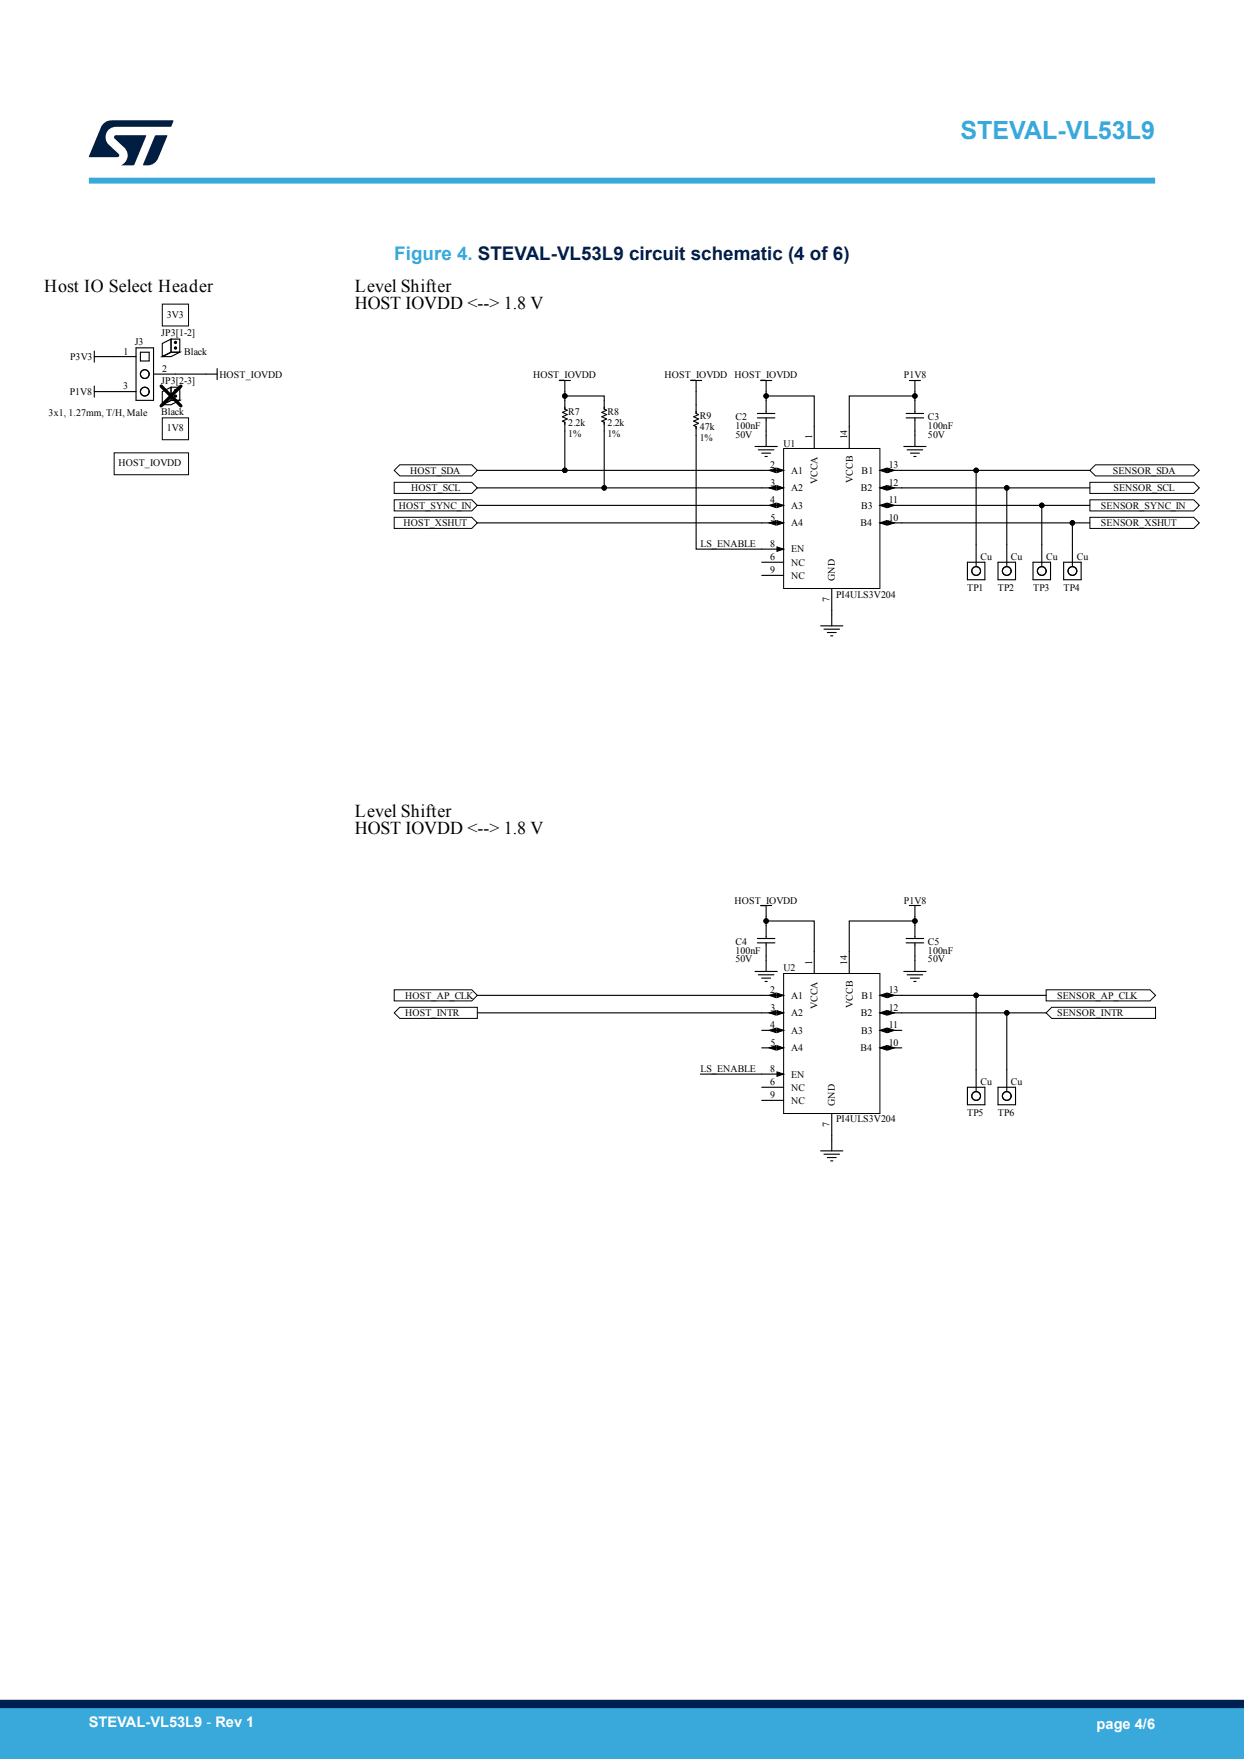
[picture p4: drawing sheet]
<svg xmlns="http://www.w3.org/2000/svg" width="210mm" height="297mm" viewBox="0 0 210 297" stroke-linecap="round" stroke-linejoin="round" font-family="sans-serif">
<g fill="none" stroke="#000" stroke-width=".19">
<path d="M15.9 59.3v1.8M23 58.7h2.9v8.9h-2.9zM23.7 59.5h1.5v1.4h-1.5zM27.4 58l1.5-.7v2.2l-1.5 .7zM28.9 57.3h1.5v2.2h-1.5zM15.9 65.2v1.9M15.9 66.1h7.1M15.9 60.2h7.1M25.9 63.2h10.8M27.4 60.2l1.5-.7h1.5l-1.5 .7zM27.4 68.3l1.5-.7h1.5l-1.5 .7zM27.4 66.1l1.5-.7v2.2l-1.5 .7z"/>
<path d="M28.9 65.4h1.5v2.2h-1.5zM36.7 62.2v1.9M80.6 79.4h51.7M94.4 64.2h1.9M95.3 66.9h6.7v2.2l.4 .2-.8 .3 .8 .4-.8 .4 .8 .3-.8 .4 .4 .2v11.1M95.3 64.2v4.9l.5 .2-.9 .3 .9 .4-.9 .4 .9 .3-.9 .4 .4 .2v8.1M116.6 64.2h1.8M117.5 64.2v5.6l.4 .2-.8 .4 .8 .3-.8 .4 .8 .4-.8 .3 .4 .2v1.5M117.5 73.5v19.2h14.8M127.5 75.4h3.7M127.9 70.6h2.9M127.9 69.8h2.9"/>
<path d="M128 76h2.6M128.4 64.2h1.9M128.6 76.5h1.5M129.1 77.1h.4M129.3 69.8v-2.9h8.2v8.8M129.3 64.2v2.7M129.3 70.6v4.8M148.5 79.4h35.5M152.6 75.4h3.7M153 69.8h2.9M153 70.6h2.9M153.1 76h2.7"/>
<path d="M153.5 64.2h1.9M153.7 76.5h1.5M154.3 77.1h.3M154.4 69.8v-2.9h-11v8.8M154.4 64.2v2.7M154.4 70.6v4.8M164.8 79.4v16.3M80.6 82.4h51.7M80.6 85.3h51.7M80.6 88.3h51.7M128.6 94.9h3.7M128.6 97.2h3.7"/>
<path d="M140.4 99.4v6.3M148.5 88.3h35.5M148.5 82.4h35.5M148.5 85.3h35.5M163.3 94.9h3v3h-3zM168.5 94.9h2.9v3h-2.9zM170 82.4v13.3M174.4 94.9h2.9v3h-2.9zM175.9 85.3v10.4M179.6 94.9h2.9v3h-2.9zM181 88.3v7.4M138.5 105.7h3.8"/>
<path d="M139.1 106.2h2.6M139.7 106.8h1.5M140.2 107.4h.4M127.9 159.2h2.9M127.9 158.5h2.9M128.4 152.9h1.9M129.3 158.5v-3h8.2v8.9M129.3 152.9v2.6M129.3 159.2v4.8M153 158.5h2.9M153 159.2h2.9M153.5 152.9h1.9"/>
<path d="M154.4 158.5v-3h-11v8.9M154.4 152.9v2.6M154.4 159.2v4.8M80.6 168.1h51.7M80.6 171h51.7M127.5 164h3.7M128 164.6h2.6M128.6 165.2h1.5M128.6 174h3.7M128.6 176.9h3.7M129.1 165.7h.4M148.5 171h28.1"/>
<path d="M148.5 168.1h28.1M148.5 174h3.7M148.5 176.9h3.7M152.6 164h3.7M153.1 164.6h2.7M153.7 165.2h1.5M154.3 165.7h.3M164.8 168.1v16.2M170 171v13.3M118.2 181.4h14.1M128.6 183.6h3.7M128.6 185.8h3.7"/>
<path d="M138.5 194.3h3.8M139.1 194.9h2.6M139.7 195.4h1.5M140.2 196h.4M140.4 188v6.3M163.3 183.6h3v2.9h-3zM168.5 183.6h2.9v2.9h-2.9z"/>
<circle cx="29.6" cy="58.8" r=".19"/>
<circle cx="29.6" cy="57.8" r=".19"/>
<circle cx="24.4" cy="66.1" r=".74"/>
<circle cx="24.4" cy="63.2" r=".74"/>
<circle cx="29.6" cy="66.9" r=".19"/>
<circle cx="29.6" cy="65.9" r=".19"/>
<circle cx="164.8" cy="96.4" r=".74"/>
<circle cx="170" cy="96.4" r=".74"/>
<circle cx="175.9" cy="96.4" r=".74"/>
<circle cx="181" cy="96.4" r=".74"/>
<circle cx="164.8" cy="185.1" r=".74"/>
<circle cx="170" cy="185.1" r=".74"/>
</g>
<g fill="none" stroke="#000" stroke-width=".17">
<path d="M27.4 51.4h4.4v3.6h-4.4zM19.3 76.5h12.5v3.7h-12.5zM27.4 70.6h4.4v3.6h-4.4zM67.5 78.5h12.1l1 .9-1 1h-12.1l-1-1zM129.8 79.4l1.2-.4v.8zM131.2 79l1.1 .4-1.1 .4zM132.3 75.7h16.2v23.7h-16.2zM148.5 79.4l1.2-.4v.8zM149.9 79l1.1 .4-1.1 .4zM184.9 78.5h16.6l1 .9-1 1h-16.6l-.9-1zM66.5 81.4h13.1l1 1-1 .9h-13.1zM66.5 84.4h13.1l1 .9-1 1h-13.1z"/>
<path d="M66.5 87.3h13.1l1 1-1 .9h-13.1zM129.8 82.4l1.2-.4v.8zM129.8 85.3l1.2-.3v.7zM129.8 88.3l1.2-.4v.8zM131.2 82l1.1 .4-1.1 .4zM131.2 85l1.1 .3-1.1 .4zM131.2 87.9l1.1 .4-1.1 .4zM131.2 92.3l1.1 .4-1.1 .4zM148.5 88.3l1.2-.4v.8zM148.5 85.3l1.2-.3v.7zM148.5 82.4l1.2-.4v.8zM149.9 87.9l1.1 .4-1.1 .4z"/>
<path d="M149.9 85l1.1 .3-1.1 .4zM149.9 82l1.1 .4-1.1 .4zM184 81.4h17.5l1 1-1 .9h-17.5zM184 87.3h17.5l1 1-1 .9h-17.5zM184 84.4h17.5l1 .9-1 1h-17.5zM66.5 167.1h13.1l1 1-1 .9h-13.1zM67.5 170.1h13.1v1.9h-13.1l-1-1zM129.8 168.1l1.2-.4v.7zM129.8 171l1.2-.4v.8zM129.8 174l1.2-.4v.7zM129.8 176.9l1.2-.3v.7zM131.2 167.7l1.1 .4-1.1 .3z"/>
<path d="M131.2 170.6l1.1 .4-1.1 .4zM131.2 173.6l1.1 .4-1.1 .3zM131.2 176.6l1.1 .3-1.1 .4zM132.3 164.4h16.2v23.6h-16.2zM148.5 176.9l1.2-.3v.7zM148.5 174l1.2-.4v.7zM148.5 171l1.2-.4v.8zM148.5 168.1l1.2-.4v.7zM149.9 176.6l1.1 .3-1.1 .4zM149.9 173.6l1.1 .4-1.1 .3zM149.9 170.6l1.1 .4-1.1 .4zM149.9 167.7l1.1 .4-1.1 .3z"/>
<path d="M176.6 167.1h17.5l1 1-1 .9h-17.5zM177.5 170.1h17.6v1.9h-17.6l-.9-1zM131.2 181l1.1 .4-1.1 .3z"/>
<circle cx="95.3" cy="66.9" r=".38"/>
<circle cx="95.3" cy="79.4" r=".38"/>
<circle cx="129.3" cy="66.9" r=".37"/>
<circle cx="154.4" cy="66.9" r=".37"/>
<circle cx="164.8" cy="79.4" r=".38"/>
<circle cx="102" cy="82.4" r=".38"/>
<circle cx="170" cy="82.4" r=".37"/>
<circle cx="175.9" cy="85.3" r=".37"/>
<circle cx="181" cy="88.3" r=".38"/>
<circle cx="129.3" cy="155.5" r=".37"/>
<circle cx="154.4" cy="155.5" r=".37"/>
<circle cx="164.8" cy="168.1" r=".38"/>
<circle cx="170" cy="171" r=".37"/>
</g>
<g fill="#000">
<circle cx="29.6" cy="58.8" r=".19"/>
<circle cx="29.6" cy="57.8" r=".19"/>
<circle cx="29.6" cy="66.9" r=".19"/>
<circle cx="29.6" cy="65.9" r=".19"/>
<circle cx="95.3" cy="66.9" r=".38"/>
<circle cx="95.3" cy="79.4" r=".38"/>
<circle cx="129.3" cy="66.9" r=".37"/>
<circle cx="154.4" cy="66.9" r=".37"/>
<circle cx="164.8" cy="79.4" r=".38"/>
<circle cx="102" cy="82.4" r=".38"/>
<circle cx="170" cy="82.4" r=".37"/>
<circle cx="175.9" cy="85.3" r=".37"/>
<circle cx="181" cy="88.3" r=".38"/>
<circle cx="129.3" cy="155.5" r=".37"/>
<circle cx="154.4" cy="155.5" r=".37"/>
<circle cx="164.8" cy="168.1" r=".38"/>
<circle cx="170" cy="171" r=".37"/>
</g>
<path d="M27.2 65.2l3.3 3.3M30.5 65.2l-3.3 3.3" fill="none" stroke="#000" stroke-width=".57"/>
<g fill="#000">
<path d="M129.8 79.4l1.2-.4v.8zM131.2 79l1.1 .4-1.1 .4zM148.5 79.4l1.2-.4v.8zM149.9 79l1.1 .4-1.1 .4zM129.8 82.4l1.2-.4v.8zM129.8 85.3l1.2-.3v.7zM129.8 88.3l1.2-.4v.8zM131.2 82l1.1 .4-1.1 .4zM131.2 85l1.1 .3-1.1 .4zM131.2 87.9l1.1 .4-1.1 .4zM131.2 92.3l1.1 .4-1.1 .4zM148.5 88.3l1.2-.4v.8z"/>
<path d="M148.5 85.3l1.2-.3v.7zM148.5 82.4l1.2-.4v.8zM149.9 87.9l1.1 .4-1.1 .4zM149.9 85l1.1 .3-1.1 .4zM149.9 82l1.1 .4-1.1 .4zM129.8 168.1l1.2-.4v.7zM129.8 171l1.2-.4v.8zM129.8 174l1.2-.4v.7zM129.8 176.9l1.2-.3v.7zM131.2 167.7l1.1 .4-1.1 .3zM131.2 170.6l1.1 .4-1.1 .4zM131.2 173.6l1.1 .4-1.1 .3z"/>
<path d="M131.2 176.6l1.1 .3-1.1 .4zM148.5 176.9l1.2-.3v.7zM148.5 174l1.2-.4v.7zM148.5 171l1.2-.4v.8zM148.5 168.1l1.2-.4v.7zM149.9 176.6l1.1 .3-1.1 .4zM149.9 173.6l1.1 .4-1.1 .3zM149.9 170.6l1.1 .4-1.1 .4zM149.9 167.7l1.1 .4-1.1 .3zM131.2 181l1.1 .4-1.1 .3z"/>
</g>
<path d="M15 30.5h180" fill="none" stroke="#39a9dc" stroke-width="1"/>
<g fill="#001e41">
<path d="M17.6 20.8l.8-.4 .4-.1h10.4l.1 .1-.5 1h-9.2a1.74 1.74 0 0 0-1.6 1 1.74 1.74 0 0 0 .3 2l1.7 1.6 .1 .2-.1 .3h-5l2.1-5z"/>
<path d="M26.2 22.9l1.9-.1 .2 .1-1.6 3.9a1.92 1.92 0 0 1-1.8 1.1h-.7l-.1-.1z"/>
<path d="M19.4 22.9l5.2-.1 .1 .1-2.1 5h-2.1a1.85 1.85 0 0 0 .5-2.9l-1.6-1.6-.2-.2z"/>
</g>
<g fill="#39a9dc">
<path d="M0 288.4h210v8.6h-210z" fill-rule="evenodd"/>
<path d="M-.1 288.4h210.2v4.4h-210.2z" fill-rule="evenodd"/>
</g>
<path d="M0 287.7h210" fill="none" stroke="#002052" stroke-width="1.4"/>
<text font-size="4.2" fill="#39a9dc" x="162.1" y="23.5">STEVAL-VL53L9</text>
<text font-size="3.2" fill="#39a9dc" x="66.6" y="43.8">Figure 4. STEVAL-VL53L9 circuit schematic (4 of 6)</text>
<g font-size="3.1">
<text x="7.4" y="49.3">Host IO Select Header</text>
<text x="59.9" y="49.3">Level Shifter</text>
<text x="59.9" y="52.2">HOST IOVDD &lt;--&gt; 1.8 V</text>
<text x="59.9" y="137.9">Level Shifter</text>
<text x="59.9" y="140.8">HOST IOVDD &lt;--&gt; 1.8 V</text>
</g>
<g font-size="2.5" fill="#fff">
<text x="15" y="291.6">STEVAL-VL53L9 - Rev 1</text>
<text x="185.1" y="291.9">page 4/6</text>
</g>
<g font-size="1.7">
<text x="28.1" y="53.6">3V3</text>
<text x="20.8" y="59.9">1</text>
<text x="22.8" y="58.2">J3</text>
<text x="27.2" y="56.7">JP3[1-2]</text>
<text x="31.1" y="59.9">Black</text>
<text x="11.8" y="60.8">P3V3</text>
<text x="20.8" y="65.8">3</text>
<text x="27.2" y="64.8">JP3[2-3]</text>
<text x="27.4" y="62.8">2</text>
<text x="37" y="63.8">HOST_IOVDD</text>
<text x="90" y="63.9">HOST_IOVDD</text>
<text x="112.2" y="63.9">HOST_IOVDD</text>
<text x="124" y="63.9">HOST_IOVDD</text>
<text x="152.6" y="63.9">P1V8</text>
<text x="8.2" y="70.2">3x1, 1.27mm, T/H, Male</text>
<text x="11.8" y="66.7">P1V8</text>
<text x="27.2" y="70.1">Black</text>
<text x="95.9" y="70">R7</text>
<text x="95.9" y="71.9">2.2k</text>
<text x="102.6" y="70">R8</text>
<text x="102.6" y="71.9">2.2k</text>
<text x="118.1" y="70.8">R9</text>
<text x="124.1" y="71">C2</text>
<text x="156.7" y="71">C3</text>
<text x="28.1" y="72.8">1V8</text>
<text x="95.9" y="73.8">1%</text>
<text x="102.6" y="73.8">1%</text>
<text x="118.1" y="74.5">1%</text>
<text x="118.1" y="72.6">47k</text>
<text x="124.1" y="73.9">50V</text>
<text x="124.1" y="72.4">100nF</text>
<text x="132.3" y="75.4">U1</text>
<text x="137.1" y="74.2" transform="rotate(-90 137.1 74.2)">1</text>
<text x="143" y="74.2" transform="rotate(-90 143 74.2)">14</text>
<text x="156.7" y="73.9">50V</text>
<text x="156.7" y="72.4">100nF</text>
<text x="20" y="78.7">HOST_IOVDD</text>
<text x="69.2" y="80">HOST_SDA</text>
<text x="69.4" y="83">HOST_SCL</text>
<text x="130" y="79.1">2</text>
<text x="130.1" y="82">3</text>
<text x="133.6" y="80">A1</text>
<text x="133.6" y="83">A2</text>
<text x="138" y="81.7" transform="rotate(-90 138 81.7)">VCCA</text>
<text x="144" y="81.6" transform="rotate(-90 144 81.6)">VCCB</text>
<text x="145.3" y="83">B2</text>
<text x="145.5" y="80">B1</text>
<text x="150" y="82">12</text>
<text x="150" y="79.1">13</text>
<text x="187.9" y="80">SENSOR_SDA</text>
<text x="188" y="83">SENSOR_SCL</text>
<text x="67.4" y="85.9">HOST_SYNC_IN</text>
<text x="68.1" y="88.8">HOST_XSHUT</text>
<text x="130" y="85">4</text>
<text x="130.1" y="87.9">5</text>
<text x="133.6" y="85.9">A3</text>
<text x="133.6" y="88.8">A4</text>
<text x="145.3" y="88.8">B4</text>
<text x="145.4" y="85.9">B3</text>
<text x="150" y="87.9">10</text>
<text x="150" y="85">11</text>
<text x="185.9" y="88.8">SENSOR_XSHUT</text>
<text x="185.9" y="85.9">SENSOR_SYNC_IN</text>
<text x="118.3" y="92.3">LS_ENABLE</text>
<text x="130" y="94.6">6</text>
<text x="130" y="92.3">8</text>
<text x="133.6" y="95.5">NC</text>
<text x="133.6" y="93.3">EN</text>
<text x="165.5" y="94.6">Cu</text>
<text x="170.7" y="94.6">Cu</text>
<text x="176.6" y="94.6">Cu</text>
<text x="181.8" y="94.6">Cu</text>
<text x="130" y="96.8">9</text>
<text x="133.6" y="97.7">NC</text>
<text x="140" y="101.7" transform="rotate(-90 140 101.7)">7</text>
<text x="141" y="98" transform="rotate(-90 141 98)">GND</text>
<text x="141.1" y="100.9">PI4ULS3V204</text>
<text x="163.3" y="99.7">TP1</text>
<text x="168.5" y="99.7">TP2</text>
<text x="174.4" y="99.7">TP3</text>
<text x="179.5" y="99.7">TP4</text>
<text x="124" y="152.6">HOST_IOVDD</text>
<text x="152.6" y="152.6">P1V8</text>
<text x="124.1" y="159.6">C4</text>
<text x="124.1" y="161.1">100nF</text>
<text x="156.7" y="159.6">C5</text>
<text x="156.7" y="161.1">100nF</text>
<text x="124.1" y="162.5">50V</text>
<text x="130" y="167.7">2</text>
<text x="132.3" y="164">U2</text>
<text x="137.1" y="162.9" transform="rotate(-90 137.1 162.9)">1</text>
<text x="143" y="162.9" transform="rotate(-90 143 162.9)">14</text>
<text x="150" y="167.7">13</text>
<text x="156.7" y="162.5">50V</text>
<text x="68.4" y="171.6">HOST_INTR</text>
<text x="68.4" y="168.6">HOST_AP_CLK</text>
<text x="130" y="173.6">4</text>
<text x="130.1" y="170.6">3</text>
<text x="133.6" y="168.6">A1</text>
<text x="133.6" y="171.6">A2</text>
<text x="138" y="170.4" transform="rotate(-90 138 170.4)">VCCA</text>
<text x="144" y="170.2" transform="rotate(-90 144 170.2)">VCCB</text>
<text x="145.3" y="171.6">B2</text>
<text x="145.5" y="168.6">B1</text>
<text x="150" y="173.6">11</text>
<text x="150" y="170.6">12</text>
<text x="178.5" y="168.6">SENSOR_AP_CLK</text>
<text x="178.5" y="171.6">SENSOR_INTR</text>
<text x="130.1" y="176.6">5</text>
<text x="133.6" y="174.6">A3</text>
<text x="133.6" y="177.5">A4</text>
<text x="145.3" y="177.5">B4</text>
<text x="145.4" y="174.6">B3</text>
<text x="150" y="176.6">10</text>
<text x="118.3" y="181">LS_ENABLE</text>
<text x="130" y="183.2">6</text>
<text x="130" y="181">8</text>
<text x="130" y="185.5">9</text>
<text x="133.6" y="184.2">NC</text>
<text x="133.6" y="182">EN</text>
<text x="165.5" y="183.2">Cu</text>
<text x="170.7" y="183.2">Cu</text>
<text x="133.6" y="186.4">NC</text>
<text x="140" y="190.3" transform="rotate(-90 140 190.3)">7</text>
<text x="141" y="186.7" transform="rotate(-90 141 186.7)">GND</text>
<text x="141.1" y="189.5">PI4ULS3V204</text>
<text x="163.3" y="188.4">TP5</text>
<text x="168.5" y="188.4">TP6</text>
</g>
</svg>
